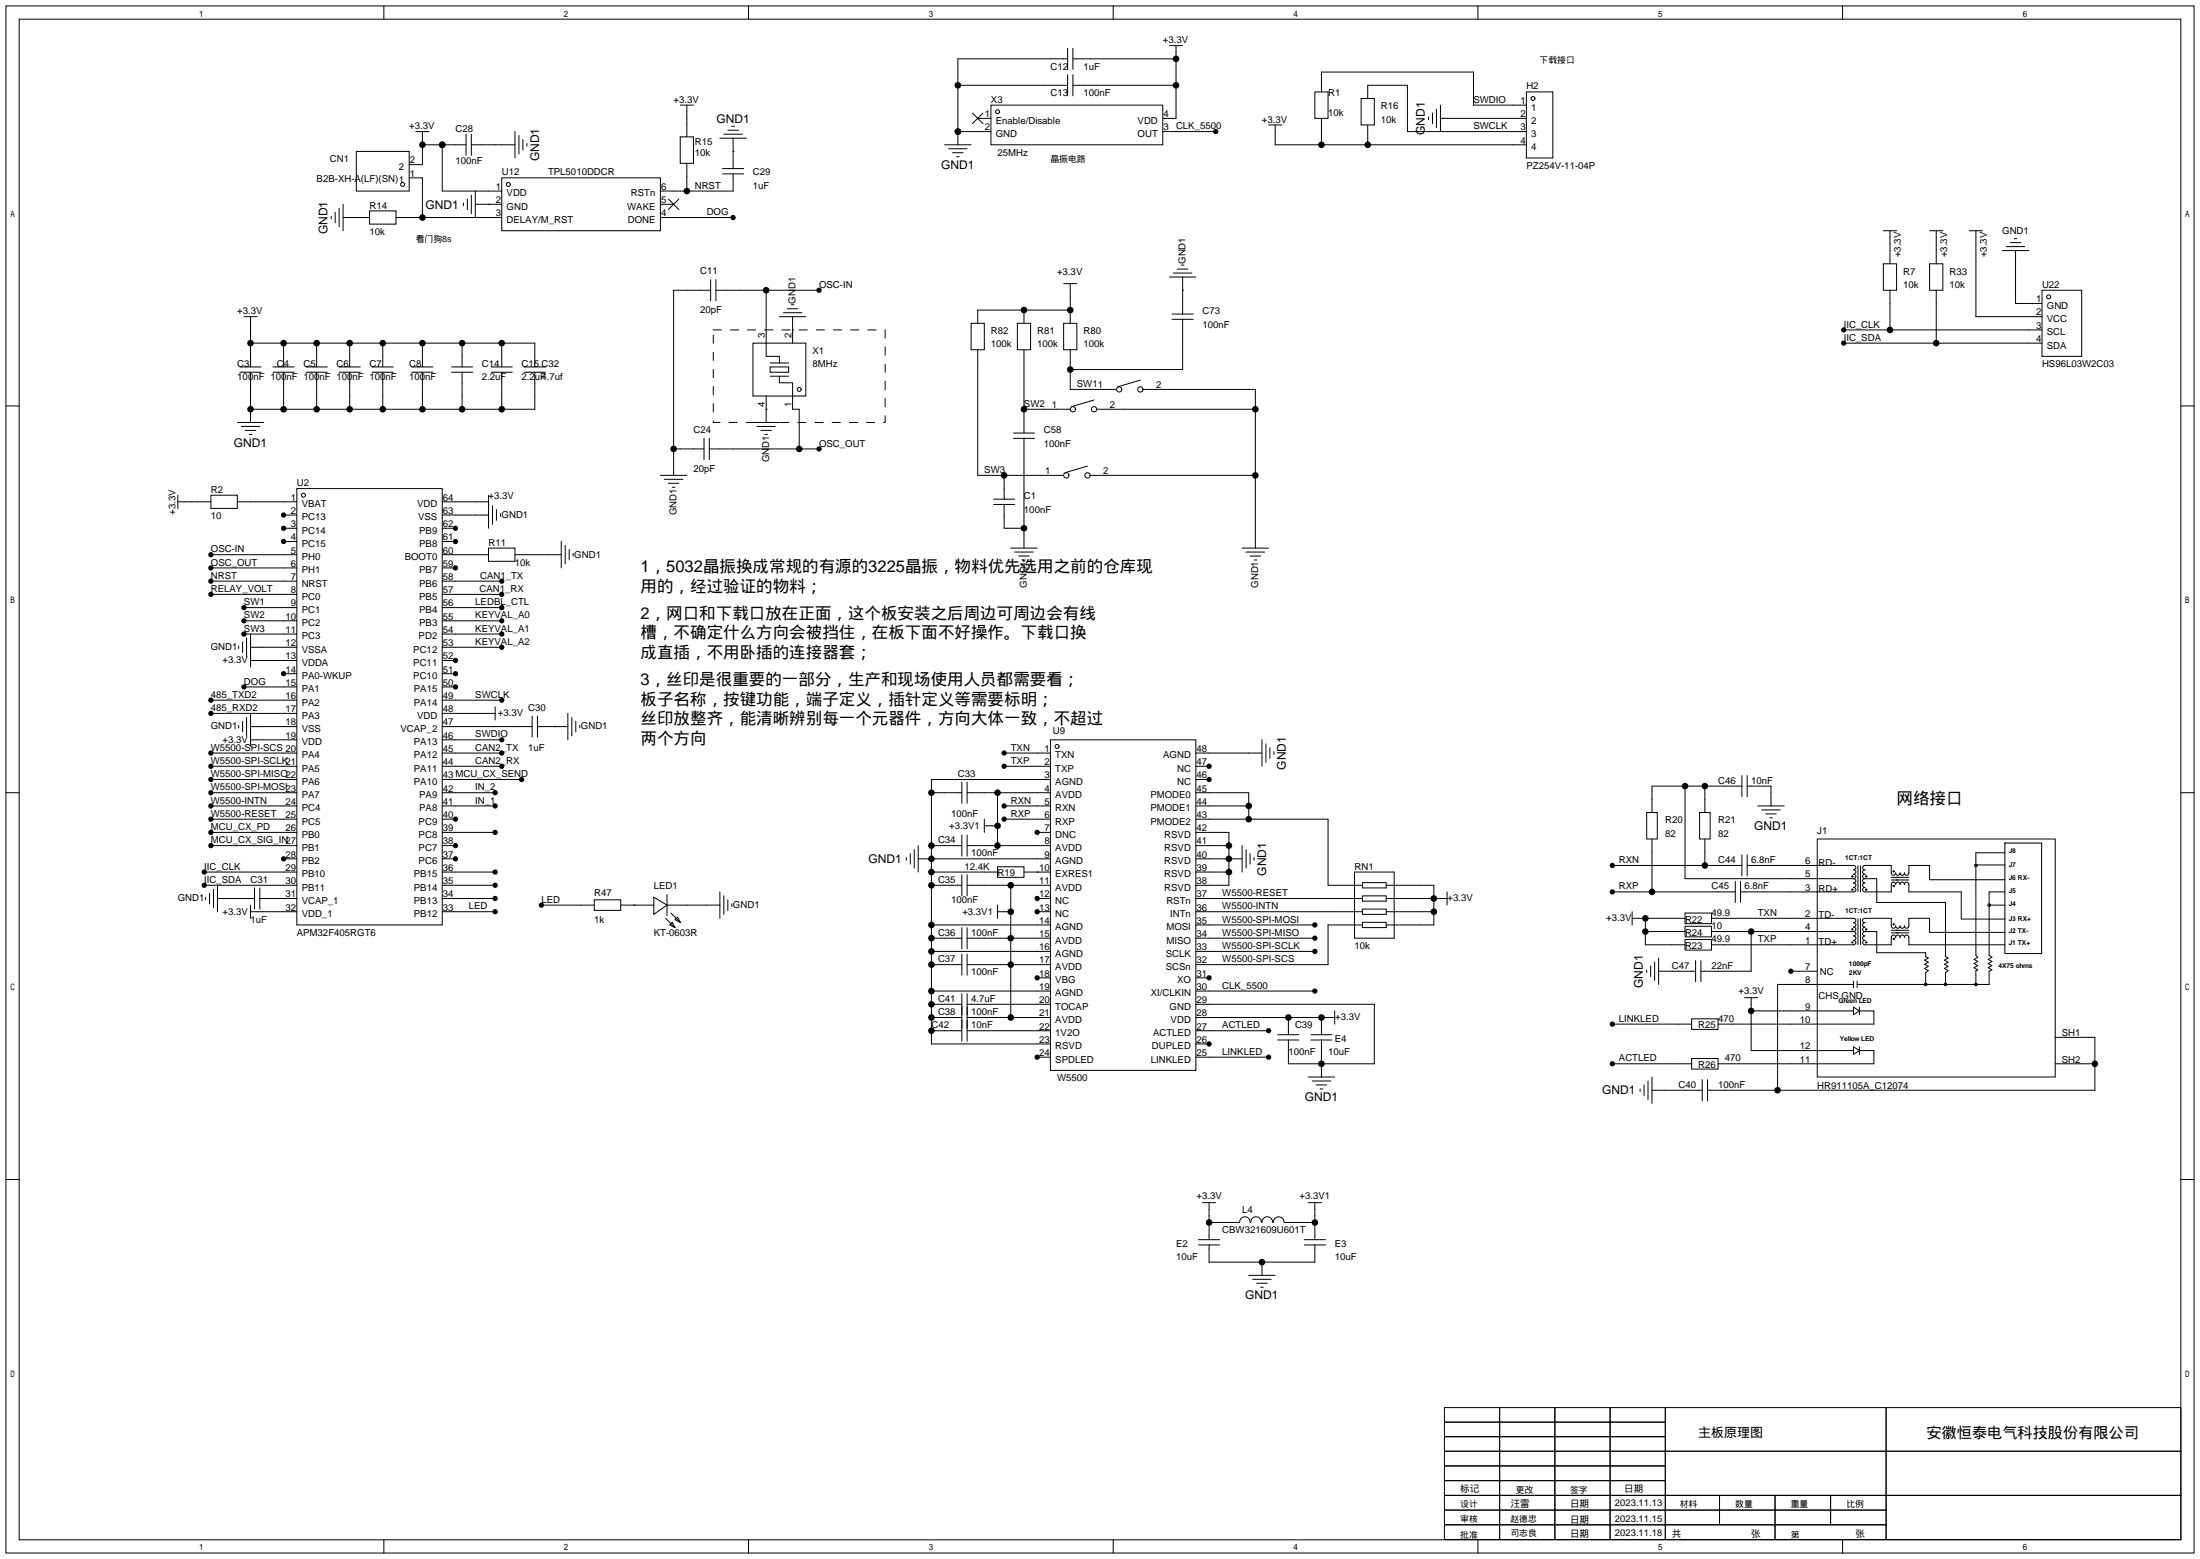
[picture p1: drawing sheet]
<svg xmlns="http://www.w3.org/2000/svg" width="423mm" height="299mm" viewBox="0 0 423 299" stroke-linecap="round" stroke-linejoin="round" font-family="sans-serif">
<g fill="none" stroke="#000" stroke-width=".19">
<path d="M1.1 1.1h420.4v297.2h-420.4zM3.7 3.7h415.3v292.1h-415.3zM73.7 1.1v2.6M143.8 1.1v2.6M184 16.4h21.1M205.1 11.3h-21.1v16.5M205.1 9.3v4M205.1 14.4v4M206.1 16.4h19.8M206.1 11.3h19.8M206.1 9.3v4M206.1 14.4v4"/>
<path d="M213.9 1.1v2.6M224.7 8.8h2.5M225.9 8.8v13.9h-2.5M252.6 17.7h2.5v5h-2.5zM253.9 17.7v-3.9h29.2v6.4h10.1M261.5 18.9h2.5v5.1h-2.5zM262.8 18.9v-2.5h7.6v8.9h22.8M283.9 1.1v2.6M293.2 17.7h5.1v12.7h-5.1zM354 1.1v2.6M65.9 39.2v5.1M68.5 29.1h10.1v7.6h-10.1z"/>
<path d="M78.6 34.2h2.6v7.6M79.9 25.3h2.5M81.2 27.8h8.3M81.2 25.3v6.3h-2.6M85 27.8v8.9h11.4M89 39v.5M89.5 25.8v4M89.8 38.2v2.1M90.6 27.8h8.3M90.6 25.8v4M90.6 37.5v3.5M91.3 39.2h5.1"/>
<path d="M91.3 36.7v5.1M93.9 39.2h.1M96.4 34.2h30.5v10.1h-30.5zM98.9 25.3v5.1M99.7 26v3.6M100.5 26.8v2M101.2 27.6v.5M126.9 39.2h2.5M128.4 38.2l2 2.1M130.4 38.2l-2 2.1M130.7 26.3h2.5v5.1h-2.5zM130.7 20.2h2.5"/>
<path d="M132 20.2v6.1M132 31.4v5.3M138.3 26.5h5.1M138.8 33.4h4.1M138.8 32.4h4.1M139.1 25.8h3.5M139.8 25h2.1M140.6 24.3h.5M140.8 29.1h.1M140.8 26.5v5.9M140.8 33.4v3.3h-13.9M181.5 27.8h5.1"/>
<path d="M182.2 28.6h3.6M183 29.3h2M183.8 30.1h.5M184 25.3h6.4M186.8 21.7l2 2M187.8 22.7h2.6M188.8 21.7l-2 2M190.4 20.2h33v7.6h-33zM223.4 25.3h10.2M243.7 24h2.6M245 24v3.8h48.2M253.9 22.7v5.1"/>
<path d="M262.8 24v3.8M274.4 22.5v.5M275.2 21.7v2M276 21v3.5M276.7 22.7h16.5M276.7 20.2v5.1M63.6 41.5v.5M64.4 40.8v2M65.2 40v3.6M65.9 41.8h5.1M68.5 41.8h.1M71 40.5h5.1v2.6h-5.1z"/>
<path d="M76.1 41.8h20.3M126.9 41.8h13.9M136.5 55.8h-7.1v35.5M136.5 53.7v4.1M137.5 55.8h19.9M137.5 53.7v4.1M147.2 55.8v12.7h2.5v1.2M151.3 59.3h2M152 58.5h.5M196.7 59.6v2.5M204.3 54.5h2.6M205.6 54.5v7.6"/>
<path d="M205.6 59.6h-17.8v2.5M224.7 53.2h5M225.4 52.5h3.6M226.2 51.7h2M226.9 50.9h.6M227.2 55.8h.1M227.2 53.2v7.1M361.8 50.7h2.6v5.1h-2.6zM361.8 44.3h2.6M363.1 44.3v6.4M363.1 55.8v7.6M370.7 50.7h2.6v5.1h-2.6z"/>
<path d="M370.7 44.3h2.6M372 44.3v6.4M372 55.8v10.1M378.3 44.3h2.6M379.6 44.3v16.5h12.7M384.7 48.1h5.1M385.4 47.4h3.6M386.2 46.6h2M387 45.8h.5M387.2 48.1v10.2h5.1M392.3 55.8h7.6v12.7h-7.6zM1.1 78h2.6"/>
<path d="M46.1 70.5h4.1M46.1 71.5h4.1M46.9 60.8h2.5M48.1 65.9h54.6v4.6M48.1 60.8v9.7M48.1 71.5v9.7M52.5 70.5h4M52.5 71.5h4M54.5 65.9v4.6M54.5 71.5v7.1M58.8 70.5h4.1M58.8 71.5h4.1"/>
<path d="M60.8 65.9v4.6M60.8 71.5v7.1M65.2 70.5h4M65.2 71.5h4M67.2 65.9v4.6M67.2 71.5v7.1M71.5 70.5h4.1M71.5 71.5h4.1M73.5 65.9v4.6M73.5 71.5v7.1M79.1 70.5h4.1M79.1 71.5h4.1"/>
<path d="M81.2 65.9v4.6M81.2 71.5v7.1M86.7 70.5h4.1M86.7 71.5h4.1M88.8 65.9v4.6M88.8 71.5v7.1M94.4 70.5h4M94.4 71.5h4M96.4 65.9v4.6M96.4 71.5v7.1M100.7 70.5h4.1M100.7 71.5h4.1"/>
<path d="M102.7 71.5v7.1h-54.6M144.7 65.9h10.1v10.2h-10.1zM147.2 78.6h.1M147.2 76.1v5.1M148 70.5h3.5v1h-3.5zM148 72.3h3.5M148 69.7h3.5M149.7 72.3v1.2h2.6v5.1h1.2v7.6M149.7 60.8h5.1M150.5 60.1h3.6M152.3 63.4h.1M152.3 60.8v5.1"/>
<path d="M186.6 62.1h2.5v5.1h-2.5zM187.8 67.2v24.1h16.5M195.5 62.1h2.5v5.1h-2.5zM196.7 67.2v16M196.7 78.6h8.9M204.3 62.1h2.6v5.1h-2.6zM205.6 67.2v7.6h8.9M210.2 76.8l-4.3 1.3M210.7 78.6h30.5M219.1 73l-4.3 1.3M219.6 74.8h21.6v30.5M225.2 61.3h4"/>
<path d="M225.2 60.3h4M227.2 61.3v9.7h-21.6M354.2 65.9h38.1M354.2 63.4h38.1M419 78h2.5M34.2 96.4h6.3M34.2 95.1v2.6M40.5 95.1h5.1v2.6h-5.1zM45.6 81.2h5.1M45.6 96.4h11.4M46.4 81.9h3.5M47.1 82.7h2"/>
<path d="M47.9 83.4h.5M54.5 98.9h2.5M57 93.9h28v83.8h-28zM85 98.9h8.9M85 96.4h8.9M93.9 95.1v6.4M94.6 97.2v3.5M95.4 97.9v2M96.1 98.7v.5M126.9 91.3h5.1M127.6 92.1h3.6M128.4 92.8h2"/>
<path d="M129.2 93.6h.5M129.4 86.2h5.9M135.3 84.2v4.1M136.3 86.2h21.1M136.3 84.2v4.1M144.7 81.2h5M145.4 81.9h3.6M146.2 82.7h2M146.9 83.4h.5M190.9 96.9h4M190.9 95.9h4M192.9 96.9v4.6h3.8"/>
<path d="M192.9 91.3v4.6M194.7 84.2h4.1M194.7 83.2h4.1M196.7 84.2v21.1M208.9 89.5l-4.3 1.3M209.4 91.3h31.8M40.5 106.6h16.5M40.5 109.1h16.5M40.5 111.6h16.5M40.5 114.2h16.5M46.9 116.7h10.1M46.9 119.3h10.1"/>
<path d="M54.5 101.5h2.5M54.5 104h2.5M85 106.6h8.9M85 101.5h2.5M85 104h2.5M85 109.1h2.5M85 111.6h11.4M85 114.2h11.4M85 116.7h11.4M85 119.3h11.4M93.9 105.3h5v2.5h-5zM98.9 106.6h8.9"/>
<path d="M107.8 104v5.1M108.6 104.8v3.5M109.3 105.5v2.1M110.1 106.3v.5M194.2 105.3h5.1M194.9 106h3.6M195.7 106.8h2M196.5 107.6h.5M238.6 105.3h5.1M239.4 106h3.6M240.2 106.8h2M240.9 107.6h.5"/>
<path d="M40.5 137h16.5M40.5 134.5h16.5M45.8 124.1v.5M45.8 139.3v.5M46.6 123.3v2M46.6 138.6v2M46.9 121.8h10.1M46.9 132h10.1M47.4 122.6v3.5M47.4 137.8v3.6M48.1 121.8v6.3M48.1 137v6.4"/>
<path d="M48.1 139.6h8.9M48.1 124.3h8.9M48.1 126.9h8.9M54.5 129.4h2.5M85 139.6h17.2M85 124.3h11.4M85 126.9h2.5M85 137h10.1M85 121.8h11.4M85 129.4h2.5M85 132h2.5M85 134.5h11.4"/>
<path d="M95.1 135.8v2.5M102.2 137.5v4.1M103.3 139.6h5.8M103.3 137.5v4.1M106.6 139.6h.1M109.1 137v5.1M109.9 137.8v3.6M110.6 138.6v2M111.4 139.3v.5M1.1 152.3h2.6M40.5 152.3h16.5M40.5 144.7h16.5"/>
<path d="M40.5 147.2h16.5M40.5 149.7h16.5M40.5 154.8h16.5M40.5 157.4h16.5M40.5 159.9h16.5M48.1 142.1h8.9M85 152.3h10.1M85 144.7h11.4M85 147.2h11.4M85 149.7h15.2M85 154.8h10.1M85 157.4h2.5"/>
<path d="M85 159.9h10.1M85 142.1h11.4M178.9 152.3h5.9M184.8 150.2v4.1M185.8 152.3h16M185.8 150.2v4.1M189.1 158.6h2.5M189.1 157.4v2.5M191.6 152.3v10.1M192.9 144.7h8.9M192.9 147.2h8.9M192.9 154.8h8.9"/>
<path d="M192.9 157.4h8.9M199.3 159.9h2.5M201.8 142.1h27.9v63.5h-27.9zM201.8 149.7h-22.9v50.8h22.9M229.7 152.3h10.2v5.1M229.7 144.7h12.7M229.7 147.2h2.6M229.7 149.7h2.6M229.7 154.8h10.2M229.7 157.4h25.4v12.7h6.6M229.7 159.9h6.4v10.2h-6.4M242.4 142.1v5.1"/>
<path d="M243.2 142.9v3.5M244 143.6v2.1M244.7 144.4v.5M316.4 156.1h2v5.1h-2zM323.7 151v17.8h32.4M326.5 156.1h2v5.1h-2zM327.5 151v5.1M334.6 151h-17.2v5.1M334.6 149v4M335.7 151h4.5v3.8M335.7 149v4M337.7 154.8h5.1"/>
<path d="M338.5 155.6h3.5M339.2 156.3h2M340 157.1h.5M419 152.3h2.5M39.2 167.5h17.8M39.2 170.1h17.8M39.5 172.3v.5M40.3 171.6v2M40.5 162.4h16.5M41 170.8v3.6M41.8 172.6h7.1M41.8 170.1v5"/>
<path d="M48.1 175.1h8.9M48.1 173.9v2.5M48.9 170.6v4M49.9 172.6h7.1M49.9 170.6v4M54.5 165h2.5M85 162.4h2.5M85 165h2.5M85 167.5h10.1M85 170.1h10.1M85 172.6h10.1M85 175.1h10.1"/>
<path d="M104 173.9h10.2M114.2 172.8h5.1v2.1h-5.1zM119.3 173.9h6.3M121.8 173.9h.1M125.6 172.3l2.5 1.6-2.5 1.7zM127.9 176.4l1.8 1.8M128.1 173.9h10.2M128.1 171.8v4.1M128.7 177.7l.5-.5 .5 1zM128.9 175.4l1.8 1.8M129.7 176.7l.5-.6 .5 1.1zM138.3 171.3v5.1"/>
<path d="M139.1 172.1v3.5M139.8 172.8v2.1M140.6 173.6v.5M174.1 164.7v.5M174.9 164v2M175.6 163.2v3.6M176.4 165h25.4M176.4 162.4v5.1M178.9 162.4h5.9M178.9 167.5h12.7M178.9 170.1h5.9M178.9 177.7h22.9"/>
<path d="M184.8 160.4v4.1M184.8 168v4.1M184.8 178.2v4M185.8 162.4h16M185.8 170.1h16M185.8 160.4v4.1M185.8 168v4.1M185.8 178.2v4M191.6 166.5h5.1v2h-5.1zM191.6 175.1h2.6M191.6 173.9v2.5M194.2 170.1v25.4"/>
<path d="M196.7 167.5h5.1M199.3 167.5h.1M199.3 172.6h2.5M199.3 175.1h2.5M229.7 162.4h6.4M229.7 165h8.9M229.7 167.5h6.4M229.7 172.6h32M229.7 175.1h32M229.7 177.7h22.9M238.6 162.4v5.1M239.4 163.2v3.6"/>
<path d="M240.2 164v2M240.9 164.7v.5M260.2 167.5h7.6v12.7h-7.6zM261.7 177.2h4.6v1h-4.6zM261.7 174.6h4.6v1h-4.6zM261.7 172.1h4.6v1h-4.6zM261.7 169.5h4.6v1.1h-4.6zM261.7 177.7h-6.6v7.6h-25.4M266.3 170.1h9.2v7.6h-9.2M266.3 172.6h11.7M266.3 175.1h9.2M278 171.3v2.6"/>
<path d="M309.8 166.2h24.8M309.8 171.3h23.6M313.6 176.4h10.1M313.6 175.1v2.6M316.1 176.4v5.1h7.6M316.1 178.9h7.6M317.4 161.2v10.1M323.7 175.4h5.1v2h-5.1zM323.7 177.9h5.1v2.1h-5.1zM327.5 161.2v5M328.8 176.4h27.3a.42 .42 0 0 1 .4 .4 .42 .42 0 0 1-.4 .4 .43 .43 0 0 1 .4 .5 .43 .43 0 0 1-.4 .4 .43 .43 0 0 1 .4 .4 .43 .43 0 0 1-.4 .4M328.8 178.9h27.3"/>
<path d="M333.4 169.3v4.1M334.4 169.3v4.1M334.6 164.2v4.1M335.7 166.2h20.4a.42 .42 0 0 1 .4 .5 .42 .42 0 0 1-.4 .4 .43 .43 0 0 1 .4 .4 .43 .43 0 0 1-.4 .4 .43 .43 0 0 1 .4 .5 .43 .43 0 0 1-.4 .4M335.7 164.2v4.1M336.4 178.9v7.7h-9.6M349.1 161.2h45.7v45.7h-45.7zM356.1 168.8a.42 .42 0 0 1 .4 .4 .42 .42 0 0 1-.4 .4 .43 .43 0 0 1 .4 .4 .43 .43 0 0 1-.4 .5 .43 .43 0 0 1 .4 .4 .43 .43 0 0 1-.4 .4h-21.7M356.1 178.9a.42 .42 0 0 1 .4 .5 .42 .42 0 0 1-.4 .4 .43 .43 0 0 1 .4 .4 .43 .43 0 0 1-.4 .4 .43 .43 0 0 1 .4 .5 .43 .43 0 0 1-.4 .4h-27.3M356.9 166.3v5M356.9 176.5v4.9M357.4 166.3v5"/>
<path d="M357.4 176.5v4.9M358.3 168.8a.43 .43 0 0 1-.5-.4 .43 .43 0 0 1 .5-.5 .43 .43 0 0 1-.5-.4 .43 .43 0 0 1 .5-.4 .42 .42 0 0 1-.5-.4 .42 .42 0 0 1 .5-.5h5v1.5a.42 .42 0 0 0 .5 .4 .42 .42 0 0 0 .4-.4 .43 .43 0 0 0 .4 .4 .43 .43 0 0 0 .4-.4 .43 .43 0 0 0 .5 .4 .43 .43 0 0 0 .4-.4 .42 .42 0 0 0 .4 .4 .42 .42 0 0 0 .4-.4v-1.5h4v2.8h14.5M358.3 178.9a.43 .43 0 0 1-.5-.4 .43 .43 0 0 1 .5-.4 .43 .43 0 0 1-.5-.4 .43 .43 0 0 1 .5-.5 .42 .42 0 0 1-.5-.4 .42 .42 0 0 1 .5-.4h5v1.5a.42 .42 0 0 0 .5 .4 .42 .42 0 0 0 .4-.4 .43 .43 0 0 0 .4 .4 .43 .43 0 0 0 .4-.4 .43 .43 0 0 0 .5 .4 .43 .43 0 0 0 .4-.4 .42 .42 0 0 0 .4 .4 .42 .42 0 0 0 .4-.4v-1.5h4v2.7h14.5M358.3 168.8h2.2M358.3 178.9h2.2l.1 4.1h9.4v.8l.5 .2-.7 .4 .7 .4-.7 .4 .7 .4-.7 .4 .7 .4-.5 .4v2.3M358.3 178.9a.42 .42 0 0 0-.5 .5 .42 .42 0 0 0 .5 .4 .43 .43 0 0 0-.5 .4 .43 .43 0 0 0 .5 .4 .43 .43 0 0 0-.5 .5 .43 .43 0 0 0 .5 .4h5v-1.4a.42 .42 0 0 1 .5-.5 .42 .42 0 0 1 .4 .5 .43 .43 0 0 1 .4-.5 .43 .43 0 0 1 .4 .5 .43 .43 0 0 1 .5-.5 .43 .43 0 0 1 .4 .5 .42 .42 0 0 1 .4-.5 .42 .42 0 0 1 .4 .4v1.5M358.3 168.8a.42 .42 0 0 0-.5 .4 .42 .42 0 0 0 .5 .4 .43 .43 0 0 0-.5 .4 .43 .43 0 0 0 .5 .5 .43 .43 0 0 0-.5 .4 .43 .43 0 0 0 .5 .4h5v-1.4a.42 .42 0 0 1 .5-.5 .42 .42 0 0 1 .4 .5 .43 .43 0 0 1 .4-.5 .43 .43 0 0 1 .4 .5 .43 .43 0 0 1 .5-.5 .43 .43 0 0 1 .4 .5 .42 .42 0 0 1 .4-.5 .42 .42 0 0 1 .4 .5v1.4M360.6 168.8v4.6h13.2v10.4l.5 .2-.7 .4 .7 .4-.7 .4 .7 .4-.7 .4 .7 .4-.5 .4v2.3M363.3 179.2h3.4M363.3 178.7h3.4M363.3 169h3.4M363.3 168.5h3.4"/>
<path d="M366.7 171.3h10.1v5.2h8.4M379.6 166.1h5.6M382.1 173.9h3.1M385.2 161.9h7v21.3h-7zM385.2 163.8h-5.6v19.7l.4 .4-.8 .4 .8 .4-.8 .4 .8 .4-.8 .4 .8 .4-.4 .2v2.6M385.2 171.3h-3.1v12.2l.6 .4-.7 .4 .7 .4-.7 .4 .7 .4-.7 .4 .7 .4-.6 .3v2.5h-25.3M178.9 180.2h5.9M178.9 182.8h22.9M178.9 185.3h5.9M178.9 190.4h22.9M178.9 192.9h5.9M178.9 195.5h5.9"/>
<path d="M178.9 198h5.9M184.8 183.3v4M184.8 190.9v9.1M185.8 180.2h16M185.8 185.3h16M185.8 192.9h16M185.8 195.5h16M185.8 198h16M185.8 183.3v4M185.8 190.9v9.1M199.3 187.8h2.5M229.7 180.2h22.9"/>
<path d="M229.7 182.8h22.9M229.7 187.8h2.6M229.7 190.4h22.9M229.7 192.9h34.3v11.4h-16.5v-4.5M229.7 195.5h26.7M229.7 198h14M245.5 199.8h4.1M245.5 198.8h4.1M247.5 195.5v3.3M251.8 199.8h4.1M251.8 198.8h4.1M253.9 195.5v3.3"/>
<path d="M253.9 199.8v7.1M256.4 194.2v2.5M309.8 196.7h15.2M316.4 186.3v.5M317.1 185.5v2.1M317.9 184.8v3.5M318.6 186.6h7.2M318.6 184v5.1M323.7 180.5h5.1v2h-5.1zM325 195.7h5.1v2h-5.1zM325.8 184.5v4.1M326.8 184.5v4.1"/>
<path d="M335.2 191.6h2.5M336.4 191.6v10.2h19.7M336.4 194.2h19.7M344 186.6h5.1M356.1 189.1h-14.6v20.3M356.1 188.5v1.3M356.1 193.5l1.1 .7-1.1 .7zM356.8 188.5v1.3M357.2 194.2h2.8v2.5h-29.9M357.2 193.5v1.4M366.7 181.5h18.5M394.8 199.3h7.7v10.1h-74.5"/>
<path d="M199.3 203.1h2.5M229.7 200.5h2.6M229.7 203.1h14M251.3 206.9h5.1M252.1 207.6h3.6M252.9 208.4h2M253.6 209.2h.5M309.8 204.3h15.2M315.1 209.2v.5M315.8 208.4v2M316.6 207.6v3.6M317.4 209.4h9.6"/>
<path d="M317.4 206.9v5.1M325 203.3h5.1v2.1h-5.1zM327 207.4v4.1M328 207.4v4.1M356.1 201.1l1.1 .7-1.1 .7zM357.2 201.8h2.8v2.5h-29.9M357.2 201.1v1.4M394.8 204.3h7.7M1.1 226.6h2.6M230.3 238.1h4M230.3 239.1h4M231 231h2.6"/>
<path d="M232.3 231v7.1M232.3 239.1v3.3h20.3v-3.3M232.3 234.8h5.8M238.2 234.8a1.01 1.01 0 0 1 1-1.1 1.01 1.01 0 0 1 1 1.1M240.3 234.8a1.01 1.01 0 0 1 1-1.1 1.01 1.01 0 0 1 1 1.1M242.5 234.8a1.01 1.01 0 0 1 1-1.1 1.01 1.01 0 0 1 1 1.1M244.7 234.8a1.01 1.01 0 0 1 1-1.1 1.01 1.01 0 0 1 1 1.1M246.8 234.8h5.8M250.6 238.1h4M250.6 239.1h4M251.3 231h2.6M252.6 231v7.1"/>
<path d="M419 226.6h2.5M239.9 245h5.1M240.7 245.7h3.5M241.4 246.5h2.1M242.2 247.3h.5M242.4 242.4v2.6M277.5 270.4h141.5v25.3h-141.5zM277.5 273.2h42.4M277.5 278.8h141.5M277.5 276h42.4M288.1 270.4v25.3M298.7 270.4v25.3"/>
<path d="M309.3 270.4v25.3M319.9 270.4v25.3M362.4 270.4v25.3M73.7 295.8v2.5M143.8 295.8v2.5M213.9 295.8v2.5M277.5 281.6h42.4M277.5 287.2h141.5M277.5 284.4h42.4M277.5 290.1h84.9M277.5 292.9h84.9M283.9 295.8v2.5"/>
<path d="M330.3 287.2v5.7M341 287.2v8.5M351.7 287.2v5.7M354 295.8v2.5"/>
<circle cx="294.5" cy="18.9" r=".38"/>
<circle cx="77.3" cy="35.4" r=".38"/>
<circle cx="97.7" cy="35.4" r=".38"/>
<circle cx="191.6" cy="21.5" r=".38"/>
<circle cx="393.6" cy="57" r=".38"/>
<circle cx="153.5" cy="74.8" r=".38"/>
<circle cx="206.1" cy="78.6" r=".51"/>
<circle cx="210.2" cy="78.6" r=".51"/>
<circle cx="215" cy="74.8" r=".51"/>
<circle cx="219.1" cy="74.8" r=".51"/>
<circle cx="58.3" cy="95.1" r=".38"/>
<circle cx="204.9" cy="91.3" r=".51"/>
<circle cx="208.9" cy="91.3" r=".51"/>
<circle cx="203.1" cy="143.4" r=".38"/>
<circle cx="355.9" cy="170.9" r=".13"/>
<circle cx="355.9" cy="178.5" r=".13"/>
<circle cx="355.9" cy="168.4" r=".13"/>
<circle cx="358.5" cy="170.9" r=".13"/>
<circle cx="358.5" cy="178.5" r=".13"/>
<circle cx="358.5" cy="168.4" r=".13"/>
<circle cx="363.8" cy="167.4" r=".13"/>
<circle cx="363.8" cy="177.5" r=".13"/>
<circle cx="363.8" cy="170.2" r=".13"/>
<circle cx="379.6" cy="166.2" r=".25"/>
<circle cx="382.1" cy="173.9" r=".25"/>
<circle cx="355.9" cy="181" r=".13"/>
<circle cx="358.5" cy="181" r=".13"/>
<circle cx="363.8" cy="180.3" r=".13"/>
<circle cx="370" cy="189.1" r=".25"/>
<circle cx="373.8" cy="189.1" r=".25"/>
<circle cx="379.6" cy="189.1" r=".25"/>
</g>
<g fill="#000">
<circle cx="184" cy="16.4" r=".63"/>
<circle cx="225.9" cy="11.3" r=".63"/>
<circle cx="225.9" cy="16.4" r=".63"/>
<circle cx="81.2" cy="27.8" r=".63"/>
<circle cx="85" cy="27.8" r=".63"/>
<circle cx="132" cy="36.7" r=".63"/>
<circle cx="184" cy="25.3" r=".63"/>
<circle cx="233.6" cy="25.3" r=".51"/>
<circle cx="253.9" cy="27.8" r=".63"/>
<circle cx="262.8" cy="27.8" r=".63"/>
<circle cx="81.2" cy="41.8" r=".63"/>
<circle cx="140.8" cy="41.8" r=".51"/>
<circle cx="147.2" cy="55.8" r=".63"/>
<circle cx="157.4" cy="55.8" r=".51"/>
<circle cx="196.7" cy="59.6" r=".63"/>
<circle cx="205.6" cy="59.6" r=".63"/>
<circle cx="48.1" cy="65.9" r=".63"/>
<circle cx="48.1" cy="78.6" r=".63"/>
<circle cx="54.5" cy="65.9" r=".63"/>
<circle cx="54.5" cy="78.6" r=".63"/>
<circle cx="60.8" cy="65.9" r=".63"/>
<circle cx="60.8" cy="78.6" r=".63"/>
<circle cx="67.2" cy="65.9" r=".63"/>
<circle cx="67.2" cy="78.6" r=".63"/>
<circle cx="73.5" cy="65.9" r=".63"/>
<circle cx="73.5" cy="78.6" r=".63"/>
<circle cx="81.2" cy="78.6" r=".63"/>
<circle cx="81.2" cy="65.9" r=".63"/>
<circle cx="88.8" cy="65.9" r=".63"/>
<circle cx="88.8" cy="78.6" r=".63"/>
<circle cx="96.4" cy="65.9" r=".63"/>
<circle cx="96.4" cy="78.6" r=".63"/>
<circle cx="196.7" cy="78.6" r=".63"/>
<circle cx="205.6" cy="71" r=".63"/>
<circle cx="241.2" cy="78.6" r=".63"/>
<circle cx="354.2" cy="65.9" r=".51"/>
<circle cx="354.2" cy="63.4" r=".51"/>
<circle cx="363.1" cy="63.4" r=".63"/>
<circle cx="372" cy="65.9" r=".63"/>
<circle cx="54.5" cy="98.9" r=".51"/>
<circle cx="129.4" cy="86.2" r=".63"/>
<circle cx="153.5" cy="86.2" r=".63"/>
<circle cx="157.4" cy="86.2" r=".51"/>
<circle cx="192.9" cy="91.3" r=".63"/>
<circle cx="241.2" cy="91.3" r=".63"/>
<circle cx="40.5" cy="106.6" r=".51"/>
<circle cx="40.5" cy="109.1" r=".51"/>
<circle cx="40.5" cy="111.6" r=".51"/>
<circle cx="40.5" cy="114.2" r=".51"/>
<circle cx="46.9" cy="119.3" r=".51"/>
<circle cx="46.9" cy="116.7" r=".51"/>
<circle cx="54.5" cy="104" r=".51"/>
<circle cx="54.5" cy="101.5" r=".51"/>
<circle cx="87.5" cy="104" r=".51"/>
<circle cx="87.5" cy="101.5" r=".51"/>
<circle cx="87.5" cy="109.1" r=".51"/>
<circle cx="96.4" cy="119.3" r=".51"/>
<circle cx="96.4" cy="116.7" r=".51"/>
<circle cx="96.4" cy="114.2" r=".51"/>
<circle cx="96.4" cy="111.6" r=".51"/>
<circle cx="196.7" cy="101.5" r=".63"/>
<circle cx="40.5" cy="137" r=".51"/>
<circle cx="40.5" cy="134.5" r=".51"/>
<circle cx="46.9" cy="132" r=".51"/>
<circle cx="46.9" cy="121.8" r=".51"/>
<circle cx="54.5" cy="129.4" r=".51"/>
<circle cx="87.5" cy="132" r=".51"/>
<circle cx="87.5" cy="129.4" r=".51"/>
<circle cx="87.5" cy="126.9" r=".51"/>
<circle cx="96.4" cy="124.3" r=".51"/>
<circle cx="96.4" cy="134.5" r=".51"/>
<circle cx="96.4" cy="121.8" r=".51"/>
<circle cx="40.5" cy="144.7" r=".51"/>
<circle cx="40.5" cy="157.4" r=".51"/>
<circle cx="40.5" cy="154.8" r=".51"/>
<circle cx="40.5" cy="152.3" r=".51"/>
<circle cx="40.5" cy="149.7" r=".51"/>
<circle cx="40.5" cy="147.2" r=".51"/>
<circle cx="40.5" cy="159.9" r=".51"/>
<circle cx="87.5" cy="157.4" r=".51"/>
<circle cx="95.1" cy="154.8" r=".51"/>
<circle cx="95.1" cy="152.3" r=".51"/>
<circle cx="95.1" cy="159.9" r=".51"/>
<circle cx="96.4" cy="144.7" r=".51"/>
<circle cx="96.4" cy="142.1" r=".51"/>
<circle cx="96.4" cy="147.2" r=".51"/>
<circle cx="100.2" cy="149.7" r=".51"/>
<circle cx="178.9" cy="152.3" r=".63"/>
<circle cx="191.6" cy="152.3" r=".63"/>
<circle cx="191.6" cy="158.6" r=".63"/>
<circle cx="192.9" cy="144.7" r=".51"/>
<circle cx="192.9" cy="154.8" r=".51"/>
<circle cx="192.9" cy="157.4" r=".51"/>
<circle cx="192.9" cy="147.2" r=".51"/>
<circle cx="199.3" cy="159.9" r=".51"/>
<circle cx="232.3" cy="149.7" r=".51"/>
<circle cx="232.3" cy="147.2" r=".51"/>
<circle cx="239.9" cy="154.8" r=".63"/>
<circle cx="239.9" cy="157.4" r=".63"/>
<circle cx="323.7" cy="151" r=".63"/>
<circle cx="327.5" cy="151" r=".63"/>
<circle cx="39.2" cy="167.5" r=".51"/>
<circle cx="39.2" cy="170.1" r=".51"/>
<circle cx="40.5" cy="162.4" r=".51"/>
<circle cx="54.5" cy="165" r=".51"/>
<circle cx="87.5" cy="165" r=".51"/>
<circle cx="87.5" cy="162.4" r=".51"/>
<circle cx="95.1" cy="167.5" r=".51"/>
<circle cx="95.1" cy="170.1" r=".51"/>
<circle cx="95.1" cy="175.1" r=".51"/>
<circle cx="95.1" cy="172.6" r=".51"/>
<circle cx="104" cy="173.9" r=".51"/>
<circle cx="178.9" cy="177.7" r=".63"/>
<circle cx="178.9" cy="165" r=".63"/>
<circle cx="178.9" cy="167.5" r=".63"/>
<circle cx="178.9" cy="170.1" r=".63"/>
<circle cx="178.9" cy="162.4" r=".63"/>
<circle cx="191.6" cy="162.4" r=".63"/>
<circle cx="194.2" cy="170.1" r=".63"/>
<circle cx="194.2" cy="175.1" r=".63"/>
<circle cx="199.3" cy="175.1" r=".51"/>
<circle cx="199.3" cy="172.6" r=".51"/>
<circle cx="236.1" cy="165" r=".63"/>
<circle cx="236.1" cy="167.5" r=".63"/>
<circle cx="236.1" cy="162.4" r=".63"/>
<circle cx="252.6" cy="177.7" r=".51"/>
<circle cx="275.5" cy="172.6" r=".63"/>
<circle cx="275.5" cy="175.1" r=".63"/>
<circle cx="309.8" cy="171.3" r=".51"/>
<circle cx="309.8" cy="166.2" r=".51"/>
<circle cx="316.1" cy="178.9" r=".63"/>
<circle cx="316.1" cy="176.4" r=".63"/>
<circle cx="317.4" cy="171.3" r=".63"/>
<circle cx="327.5" cy="166.2" r=".63"/>
<circle cx="336.4" cy="178.9" r=".63"/>
<circle cx="178.9" cy="190.4" r=".63"/>
<circle cx="178.9" cy="198" r=".63"/>
<circle cx="178.9" cy="180.2" r=".63"/>
<circle cx="178.9" cy="192.9" r=".63"/>
<circle cx="178.9" cy="185.3" r=".63"/>
<circle cx="178.9" cy="182.8" r=".63"/>
<circle cx="178.9" cy="195.5" r=".63"/>
<circle cx="194.2" cy="185.3" r=".63"/>
<circle cx="194.2" cy="180.2" r=".63"/>
<circle cx="194.2" cy="195.5" r=".63"/>
<circle cx="199.3" cy="187.8" r=".51"/>
<circle cx="232.3" cy="187.8" r=".51"/>
<circle cx="243.7" cy="198" r=".51"/>
<circle cx="247.5" cy="195.5" r=".63"/>
<circle cx="252.6" cy="182.8" r=".51"/>
<circle cx="252.6" cy="180.2" r=".51"/>
<circle cx="252.6" cy="190.4" r=".51"/>
<circle cx="253.9" cy="195.5" r=".63"/>
<circle cx="309.8" cy="196.7" r=".51"/>
<circle cx="336.4" cy="194.2" r=".63"/>
<circle cx="344" cy="186.6" r=".51"/>
<circle cx="199.3" cy="203.1" r=".51"/>
<circle cx="232.3" cy="200.5" r=".51"/>
<circle cx="243.7" cy="203.1" r=".51"/>
<circle cx="253.9" cy="204.3" r=".63"/>
<circle cx="309.8" cy="204.3" r=".51"/>
<circle cx="341.5" cy="209.4" r=".63"/>
<circle cx="402.5" cy="204.3" r=".63"/>
<circle cx="232.3" cy="234.8" r=".63"/>
<circle cx="252.6" cy="234.8" r=".63"/>
<circle cx="242.4" cy="242.4" r=".63"/>
</g>
<path d="M137 63.4h33.1v17.8h-33.1z" fill="none" stroke="#000" stroke-width=".19" stroke-dasharray="1.5 1.8"/>
<g font-size="3.2">
<text x="123.1" y="109.9">1，5032晶振换成常规的有源的3225晶振，物料优先选用之前的仓库现</text>
<text x="123.1" y="113.7">用的，经过验证的物料；</text>
<text x="123.1" y="118.8">2，网口和下载口放在正面，这个板安装之后周边可周边会有线</text>
<text x="123.1" y="122.6">槽，不确定什么方向会被挡住，在板下面不好操作。下载口换</text>
<text x="123.1" y="131.5">3，丝印是很重要的一部分，生产和现场使用人员都需要看；</text>
<text x="123.1" y="126.4">成直插，不用卧插的连接器套；</text>
<text x="123.1" y="135.3">板子名称，按键功能，端子定义，插针定义等需要标明；</text>
<text x="123.1" y="139.1">丝印放整齐，能清晰辨别每一个元器件，方向大体一致，不超过</text>
<text x="123.1" y="143">两个方向</text>
<text x="364.4" y="154.4">网络接口</text>
</g>
<text font-size="2.9" x="370.1" y="276.3">安徽恒泰电气科技股份有限公司</text>
<text font-size="2.5" x="326.3" y="276.1">主板原理图</text>
<g font-size="2.3">
<text x="137.6" y="23.5">GND1</text>
<text x="273.7" y="25.9" transform="rotate(-90 273.7 25.9)">GND1</text>
<text x="103.6" y="31" transform="rotate(-90 103.6 31)">GND1</text>
<text x="180.8" y="32.4">GND1</text>
<text x="81.8" y="40.1">GND1</text>
<text x="62.9" y="45" transform="rotate(-90 62.9 45)">GND1</text>
<text x="44.9" y="85.8">GND1</text>
<text x="247.1" y="147.9" transform="rotate(-90 247.1 147.9)">GND1</text>
<text x="337" y="159.4">GND1</text>
<text x="166.8" y="165.8">GND1</text>
<text x="243.3" y="168.2" transform="rotate(-90 243.3 168.2)">GND1</text>
<text x="315.6" y="189.8" transform="rotate(-90 315.6 189.8)">GND1</text>
<text x="250.7" y="211.5">GND1</text>
<text x="307.8" y="210.2">GND1</text>
<text x="239.2" y="249.6">GND1</text>
</g>
<g font-size="1.8">
<text x="223.4" y="8.3">+3.3V</text>
<text x="201.8" y="13.4">C12</text>
<text x="208.2" y="13.4">1uF</text>
<text x="293.2" y="17.2">H2</text>
<text x="129.4" y="19.7">+3.3V</text>
<text x="189.2" y="22.5">1</text>
<text x="190.4" y="19.7">X3</text>
<text x="191.3" y="23.8">Enable/Disable</text>
<text x="201.8" y="18.5">C13</text>
<text x="208.2" y="18.5">100nF</text>
<text x="218.6" y="23.8">VDD</text>
<text x="223.5" y="22.5">4</text>
<text x="242.4" y="23.5">+3.3V</text>
<text x="255.1" y="18.5">R1</text>
<text x="255.1" y="22.3">10k</text>
<text x="265.3" y="21">R16</text>
<text x="265.3" y="23.5">10k</text>
<text x="283.1" y="19.7">SWDIO</text>
<text x="292.1" y="20">1</text>
<text x="292.1" y="22.5">2</text>
<text x="294.2" y="21.2">1</text>
<text x="294.2" y="23.8">2</text>
<text x="78.6" y="24.8">+3.3V</text>
<text x="87.5" y="25.3">C28</text>
<text x="133.5" y="27.9">R15</text>
<text x="133.5" y="29.9">10k</text>
<text x="189.2" y="25">2</text>
<text x="191.3" y="26.3">GND</text>
<text x="191.6" y="29.9">25MHz</text>
<text x="218.6" y="26.3">OUT</text>
<text x="223.5" y="25">3</text>
<text x="225.9" y="24.8">CLK_5500</text>
<text x="283.1" y="24.8">SWCLK</text>
<text x="292.1" y="25">3</text>
<text x="292.1" y="27.6">4</text>
<text x="294.2" y="26.3">3</text>
<text x="294.2" y="28.9">4</text>
<text x="60.8" y="35">B2B-XH-A(LF)(SN)1</text>
<text x="63.4" y="31.2">CN1</text>
<text x="76.6" y="32.7">2</text>
<text x="78.7" y="33.9">1</text>
<text x="78.7" y="31.4">2</text>
<text x="87.5" y="31.4">100nF</text>
<text x="96.4" y="33.7">U12</text>
<text x="105.3" y="33.7">TPL5010DDCR</text>
<text x="144.7" y="33.7">C29</text>
<text x="293.2" y="32.4">PZ254V-11-04P</text>
<text x="71" y="40.1">R14</text>
<text x="95.2" y="36.5">1</text>
<text x="95.2" y="39">2</text>
<text x="95.2" y="41.6">3</text>
<text x="97.3" y="37.7">VDD</text>
<text x="97.3" y="40.3">GND</text>
<text x="120.5" y="40.3">WAKE</text>
<text x="121.2" y="37.7">RSTn</text>
<text x="127" y="41.6">4</text>
<text x="127" y="39">5</text>
<text x="127" y="36.5">6</text>
<text x="133.5" y="36.2">NRST</text>
<text x="135.8" y="41.3">DOG</text>
<text x="144.7" y="36.2">1uF</text>
<text x="71" y="45.1">10k</text>
<text x="97.3" y="42.8">DELAY/M_RST</text>
<text x="120.6" y="42.8">DONE</text>
<text x="384.7" y="44.9">GND1</text>
<text x="134.5" y="52.7">C11</text>
<text x="203.1" y="52.8">+3.3V</text>
<text x="227.8" y="50.7" transform="rotate(-90 227.8 50.7)">GND1</text>
<text x="365.2" y="49.4" transform="rotate(-90 365.2 49.4)">+3.3V</text>
<text x="365.6" y="52.8">R7</text>
<text x="374.1" y="49.4" transform="rotate(-90 374.1 49.4)">+3.3V</text>
<text x="374.5" y="52.8">R33</text>
<text x="381.7" y="49.4" transform="rotate(-90 381.7 49.4)">+3.3V</text>
<text x="152.8" y="58.3" transform="rotate(-90 152.8 58.3)">GND1</text>
<text x="157.4" y="55.3">OSC-IN</text>
<text x="365.6" y="55.3">10k</text>
<text x="374.5" y="55.3">10k</text>
<text x="391.1" y="58.1">1</text>
<text x="392.3" y="55.3">U22</text>
<text x="393.2" y="59.3">GND</text>
<text x="45.6" y="60.4">+3.3V</text>
<text x="134.5" y="60.1">20pF</text>
<text x="147" y="64.9" transform="rotate(-90 147 64.9)">3</text>
<text x="152" y="64.9" transform="rotate(-90 152 64.9)">2</text>
<text x="190.4" y="64.2">R82</text>
<text x="199.3" y="64.2">R81</text>
<text x="208.2" y="64.2">R80</text>
<text x="231" y="60.4">C73</text>
<text x="231" y="62.9">100nF</text>
<text x="354.2" y="62.9">IIC_CLK</text>
<text x="354.2" y="65.5">IIC_SDA</text>
<text x="391.1" y="60.6">2</text>
<text x="391.1" y="63.1">3</text>
<text x="391.1" y="65.7">4</text>
<text x="393.2" y="61.9">VCC</text>
<text x="393.2" y="64.4">SCL</text>
<text x="45.6" y="70.5">C3</text>
<text x="53.2" y="70.5">C4</text>
<text x="58.3" y="70.5">C5</text>
<text x="64.6" y="70.5">C6</text>
<text x="71" y="70.5">C7</text>
<text x="78.6" y="70.5">C8</text>
<text x="92.6" y="70.5">C14</text>
<text x="100.2" y="70.5">C15 C32</text>
<text x="156.1" y="68">X1</text>
<text x="156.1" y="70.5">8MHz</text>
<text x="190.4" y="66.7">100k</text>
<text x="199.3" y="66.7">100k</text>
<text x="208.2" y="66.7">100k</text>
<text x="392.3" y="70.5">HS96L03W2C03</text>
<text x="393.2" y="67">SDA</text>
<text x="45.6" y="73.1">100nF 100nF 100nF 100nF 100nF</text>
<text x="78.6" y="73.1">100nF</text>
<text x="92.6" y="73.1">2.2uF</text>
<text x="100.2" y="73.1">2.2uF</text>
<text x="104" y="73.1">4.7uf</text>
<text x="206.9" y="74.3">SW11</text>
<text x="222.1" y="74.6">2</text>
<text x="133.2" y="83.2">C24</text>
<text x="147" y="78.1" transform="rotate(-90 147 78.1)">4</text>
<text x="152" y="78.1" transform="rotate(-90 152 78.1)">1</text>
<text x="196.7" y="78.2">SW2</text>
<text x="200.5" y="83.2">C58</text>
<text x="202" y="78.4">1</text>
<text x="213.2" y="78.4">2</text>
<text x="147.7" y="88.8" transform="rotate(-90 147.7 88.8)">GND1</text>
<text x="157.4" y="85.8">OSC_OUT</text>
<text x="200.5" y="85.8">100nF</text>
<text x="40.5" y="94.7">R2</text>
<text x="57" y="93.4">U2</text>
<text x="93.9" y="95.9">+3.3V</text>
<text x="133.2" y="90.6">20pF</text>
<text x="189.1" y="90.9">SW3</text>
<text x="196.7" y="95.9">C1</text>
<text x="200.8" y="91.1">1</text>
<text x="212" y="91.1">2</text>
<text x="33.7" y="98.9" transform="rotate(-90 33.7 98.9)">+3.3V</text>
<text x="40.5" y="99.7">10</text>
<text x="55.9" y="96.2">1</text>
<text x="55.9" y="98.7">2</text>
<text x="55.9" y="101.2">3</text>
<text x="58" y="97.4">VBAT</text>
<text x="58" y="100">PC13</text>
<text x="80.1" y="97.4">VDD</text>
<text x="80.3" y="100">VSS</text>
<text x="85.1" y="101.2">62</text>
<text x="85.1" y="98.7">63</text>
<text x="85.1" y="96.2">64</text>
<text x="96.4" y="99.5">GND1</text>
<text x="130" y="99" transform="rotate(-90 130 99)">GND1</text>
<text x="196.7" y="98.5">100nF</text>
<text x="40.5" y="106.1">OSC-IN</text>
<text x="55.9" y="103.8">4</text>
<text x="55.9" y="106.3">5</text>
<text x="58" y="102.5">PC14</text>
<text x="58" y="105.1">PC15</text>
<text x="58" y="107.6">PH0</text>
<text x="77.8" y="107.6">BOOT0</text>
<text x="80.5" y="105.1">PB8</text>
<text x="80.5" y="102.5">PB9</text>
<text x="85.1" y="106.3">60</text>
<text x="85.1" y="103.8">61</text>
<text x="93.9" y="104.8">R11</text>
<text x="110.3" y="107.1">GND1</text>
<text x="40.5" y="111.2">NRST</text>
<text x="40.5" y="108.6">OSC_OUT</text>
<text x="40.5" y="113.7">RELAY_VOLT</text>
<text x="55.9" y="108.9">6</text>
<text x="55.9" y="111.4">7</text>
<text x="55.9" y="113.9">8</text>
<text x="58" y="110.1">PH1</text>
<text x="58" y="112.7">NRST</text>
<text x="80.5" y="112.7">PB6</text>
<text x="80.5" y="110.1">PB7</text>
<text x="85.1" y="113.9">57</text>
<text x="85.1" y="111.4">58</text>
<text x="85.1" y="108.9">59</text>
<text x="92.1" y="113.7">CAN1_RX</text>
<text x="92.2" y="111.2">CAN1_TX</text>
<text x="98.9" y="108.6">10k</text>
<text x="197.3" y="112.9" transform="rotate(-90 197.3 112.9)">GND1</text>
<text x="241.7" y="112.9" transform="rotate(-90 241.7 112.9)">GND1</text>
<text x="46.9" y="116.3">SW1</text>
<text x="46.9" y="118.8">SW2</text>
<text x="54.8" y="119">10</text>
<text x="55.9" y="116.5">9</text>
<text x="58" y="115.2">PC0</text>
<text x="58" y="117.8">PC1</text>
<text x="80.5" y="117.8">PB4</text>
<text x="80.5" y="115.2">PB5</text>
<text x="85.1" y="119">55</text>
<text x="85.1" y="116.5">56</text>
<text x="91.3" y="118.8">KEYVAL_A0</text>
<text x="91.3" y="116.3">LEDBL_CTL</text>
<text x="40.5" y="124.9">GND1</text>
<text x="46.9" y="121.3">SW3</text>
<text x="54.8" y="121.6">11</text>
<text x="54.8" y="124.1">12</text>
<text x="58" y="120.3">PC2</text>
<text x="58" y="122.8">PC3</text>
<text x="58" y="125.4">VSSA</text>
<text x="79.4" y="125.4">PC12</text>
<text x="80.4" y="122.8">PD2</text>
<text x="80.5" y="120.3">PB3</text>
<text x="85.1" y="124.1">53</text>
<text x="85.1" y="121.6">54</text>
<text x="91.3" y="123.9">KEYVAL_A2</text>
<text x="91.3" y="121.3">KEYVAL_A1</text>
<text x="42.7" y="127.4">+3.3V</text>
<text x="46.9" y="131.5">DOG</text>
<text x="54.8" y="126.6">13</text>
<text x="54.8" y="129.2">14</text>
<text x="54.8" y="131.7">15</text>
<text x="58" y="127.9">VDDA</text>
<text x="58" y="130.5">PA0-WKUP</text>
<text x="79.4" y="130.5">PC10</text>
<text x="79.4" y="127.9">PC11</text>
<text x="85.1" y="131.7">50</text>
<text x="85.1" y="129.2">51</text>
<text x="85.1" y="126.6">52</text>
<text x="40.5" y="134">485_TXD2</text>
<text x="40.5" y="136.6">485_RXD2</text>
<text x="54.8" y="134.3">16</text>
<text x="54.8" y="136.8">17</text>
<text x="58" y="133">PA1</text>
<text x="58" y="135.5">PA2</text>
<text x="79.5" y="135.5">PA14</text>
<text x="79.5" y="133">PA15</text>
<text x="85.1" y="136.8">48</text>
<text x="85.1" y="134.3">49</text>
<text x="91.3" y="134">SWCLK</text>
<text x="95.6" y="137.6">+3.3V</text>
<text x="101.5" y="136.6">C30</text>
<text x="40.5" y="140.1">GND1</text>
<text x="42.7" y="142.7">+3.3V</text>
<text x="54.8" y="139.3">18</text>
<text x="54.8" y="141.9">19</text>
<text x="58" y="138.1">PA3</text>
<text x="58" y="140.6">VSS</text>
<text x="58" y="143.2">VDD</text>
<text x="76.9" y="140.6">VCAP_2</text>
<text x="79.5" y="143.2">PA13</text>
<text x="80.1" y="138.1">VDD</text>
<text x="85.1" y="141.9">46</text>
<text x="85.1" y="139.3">47</text>
<text x="91.3" y="141.7">SWDIO</text>
<text x="111.6" y="140.1">GND1</text>
<text x="202.3" y="141">U9</text>
<text x="40.5" y="144.2">W5500-SPI-SCS 20</text>
<text x="40.5" y="146.7">W5500-SPI-SCLK21</text>
<text x="40.5" y="149.3">W5500-SPI-MISO22</text>
<text x="58" y="145.7">PA4</text>
<text x="58" y="148.2">PA5</text>
<text x="79.5" y="148.2">PA11</text>
<text x="79.5" y="145.7">PA12</text>
<text x="85.1" y="149.5">43 MCU_CX_SEND</text>
<text x="85.1" y="147">44</text>
<text x="85.1" y="144.4">45</text>
<text x="91.3" y="146.7">CAN2_RX</text>
<text x="91.3" y="144.2">CAN2_TX</text>
<text x="101.5" y="144.2">1uF</text>
<text x="184" y="149.3">C33</text>
<text x="194.2" y="144.2">TXN</text>
<text x="194.2" y="146.7">TXP</text>
<text x="200.6" y="144.4">1</text>
<text x="200.6" y="147">2</text>
<text x="200.6" y="149.5">3</text>
<text x="202.7" y="145.7">TXN</text>
<text x="202.7" y="148.2">TXP</text>
<text x="223.5" y="145.7">AGND</text>
<text x="226.1" y="148.2">NC</text>
<text x="229.9" y="149.5">46</text>
<text x="229.9" y="147">47</text>
<text x="229.9" y="144.4">48</text>
<text x="40.5" y="151.8">W5500-SPI-MOSI23</text>
<text x="40.5" y="154.4">W5500-INTN</text>
<text x="54.8" y="154.6">24</text>
<text x="58" y="150.8">PA6</text>
<text x="58" y="153.3">PA7</text>
<text x="58" y="155.9">PC4</text>
<text x="79.5" y="150.8">PA10</text>
<text x="80.5" y="155.9">PA8</text>
<text x="80.5" y="153.3">PA9</text>
<text x="85.1" y="154.6">41</text>
<text x="85.1" y="152">42</text>
<text x="91.3" y="154.4">IN_1</text>
<text x="91.3" y="151.8">IN_2</text>
<text x="194.2" y="154.4">RXN</text>
<text x="200.6" y="152">4</text>
<text x="200.6" y="154.6">5</text>
<text x="202.7" y="150.8">AGND</text>
<text x="202.7" y="153.3">AVDD</text>
<text x="202.7" y="155.9">RXN</text>
<text x="221" y="155.9">PMODE1</text>
<text x="221" y="153.3">PMODE0</text>
<text x="226.1" y="150.8">NC</text>
<text x="229.9" y="154.6">44</text>
<text x="229.9" y="152">45</text>
<text x="330.1" y="150.5">C46</text>
<text x="336.4" y="150.5">10nF</text>
<text x="40.5" y="156.9">W5500-RESET</text>
<text x="40.5" y="159.4">MCU_CX_PD</text>
<text x="40.5" y="162">MCU_CX_SIG_IN27</text>
<text x="54.8" y="157.1">25</text>
<text x="54.8" y="159.7">26</text>
<text x="58" y="158.4">PC5</text>
<text x="58" y="160.9">PB0</text>
<text x="80.4" y="160.9">PC8</text>
<text x="80.4" y="158.4">PC9</text>
<text x="85.1" y="159.7">39</text>
<text x="85.1" y="157.1">40</text>
<text x="180.2" y="162">C34</text>
<text x="182.3" y="159.2">+3.3V1</text>
<text x="182.8" y="156.9">100nF</text>
<text x="194.2" y="156.9">RXP</text>
<text x="200.6" y="157.1">6</text>
<text x="200.6" y="159.7">7</text>
<text x="202.7" y="158.4">RXP</text>
<text x="202.7" y="160.9">DNC</text>
<text x="221" y="158.4">PMODE2</text>
<text x="223.7" y="160.9">RSVD</text>
<text x="229.9" y="159.7">42</text>
<text x="229.9" y="157.1">43</text>
<text x="319.9" y="158.2">R20</text>
<text x="319.9" y="160.7">82</text>
<text x="330.1" y="158.2">R21</text>
<text x="330.1" y="160.7">82</text>
<text x="349.1" y="160.3">J1</text>
<text x="39.2" y="167.1">IIC_CLK</text>
<text x="54.8" y="164.7">28</text>
<text x="54.8" y="167.3">29</text>
<text x="58" y="163.5">PB1</text>
<text x="58" y="166">PB2</text>
<text x="80.4" y="166">PC6</text>
<text x="80.4" y="163.5">PC7</text>
<text x="85.1" y="167.3">36</text>
<text x="85.1" y="164.7">37</text>
<text x="85.1" y="162.2">38</text>
<text x="185.3" y="167.1">12.4K</text>
<text x="186.6" y="164.5">100nF</text>
<text x="199.6" y="167.3">10</text>
<text x="200.6" y="162.2">8</text>
<text x="200.6" y="164.7">9</text>
<text x="202.7" y="163.5">AVDD</text>
<text x="202.7" y="166">AGND</text>
<text x="223.7" y="166">RSVD</text>
<text x="223.7" y="163.5">RSVD</text>
<text x="229.9" y="167.3">39</text>
<text x="229.9" y="164.7">40</text>
<text x="229.9" y="162.2">41</text>
<text x="260.2" y="167.1">RN1</text>
<text x="311" y="165.8">RXN</text>
<text x="330.1" y="165.8">C44</text>
<text x="336.4" y="165.8">6.8nF</text>
<text x="346.8" y="166">6</text>
<text x="349.4" y="166.3">RD-</text>
<text x="34.1" y="173.1">GND1</text>
<text x="39.2" y="169.6">IIC_SDA</text>
<text x="48.1" y="169.6">C31</text>
<text x="54.8" y="169.8">30</text>
<text x="54.8" y="172.4">31</text>
<text x="58" y="168.6">PB10</text>
<text x="58" y="171.1">PB11</text>
<text x="58" y="173.6">VCAP_1</text>
<text x="79.5" y="173.6">PB13</text>
<text x="79.5" y="171.1">PB14</text>
<text x="79.5" y="168.6">PB15</text>
<text x="85.1" y="172.4">34</text>
<text x="85.1" y="169.8">35</text>
<text x="104" y="173.4">LED</text>
<text x="114.2" y="172.1">R47</text>
<text x="125.6" y="170.9">LED1</text>
<text x="180.2" y="169.6">C35</text>
<text x="182.8" y="173.4">100nF</text>
<text x="191.6" y="168.3">R19</text>
<text x="199.6" y="169.8">11</text>
<text x="199.6" y="172.4">12</text>
<text x="202.7" y="168.6">EXRES1</text>
<text x="202.7" y="171.1">AVDD</text>
<text x="202.7" y="173.6">NC</text>
<text x="223.7" y="171.1">RSVD</text>
<text x="223.7" y="168.6">RSVD</text>
<text x="224.1" y="173.6">RSTn</text>
<text x="229.9" y="172.4">37</text>
<text x="229.9" y="169.8">38</text>
<text x="234.8" y="172.1">W5500-RESET</text>
<text x="278.1" y="173.1">+3.3V</text>
<text x="311" y="170.9">RXP</text>
<text x="328.8" y="170.9">C45</text>
<text x="335.2" y="170.9">6.8nF</text>
<text x="346.8" y="168.6">5</text>
<text x="346.8" y="171.1">3</text>
<text x="349.4" y="171.3">RD+</text>
<text x="42.7" y="175.7">+3.3V</text>
<text x="48.1" y="177.2">1uF</text>
<text x="54.8" y="174.9">32</text>
<text x="57" y="179.8">APM32F405RGT6</text>
<text x="58" y="176.2">VDD_1</text>
<text x="79.5" y="176.2">PB12</text>
<text x="85.1" y="174.9">33</text>
<text x="90" y="174.7">LED</text>
<text x="114.2" y="177.2">1k</text>
<text x="125.6" y="179.8">KT-0603R</text>
<text x="140.8" y="174.4">GND1</text>
<text x="180.2" y="179.8">C36</text>
<text x="184.9" y="175.7">+3.3V1</text>
<text x="186.6" y="179.8">100nF</text>
<text x="199.6" y="174.9">13</text>
<text x="199.6" y="177.4">14</text>
<text x="199.6" y="180">15</text>
<text x="202.7" y="176.2">NC</text>
<text x="202.7" y="178.7">AGND</text>
<text x="224.1" y="178.7">MOSI</text>
<text x="224.8" y="176.2">INTn</text>
<text x="229.9" y="180">34</text>
<text x="229.9" y="177.4">35</text>
<text x="229.9" y="174.9">36</text>
<text x="234.8" y="179.8">W5500-SPI-MISO</text>
<text x="234.8" y="177.2">W5500-SPI-MOSI</text>
<text x="234.8" y="174.7">W5500-INTN</text>
<text x="308.6" y="177">+3.3V</text>
<text x="323.7" y="177.2">R22</text>
<text x="323.7" y="179.8">R24</text>
<text x="328.8" y="175.9">49.9</text>
<text x="328.8" y="178.5">10</text>
<text x="337.7" y="175.9">TXN</text>
<text x="346.8" y="178.7">4</text>
<text x="346.8" y="176.2">2</text>
<text x="349.4" y="176.4">TD-</text>
<text x="180.2" y="184.8">C37</text>
<text x="199.6" y="182.5">16</text>
<text x="199.6" y="185.1">17</text>
<text x="202.7" y="181.3">AVDD</text>
<text x="202.7" y="183.8">AGND</text>
<text x="224" y="183.8">SCLK</text>
<text x="224.1" y="181.3">MISO</text>
<text x="229.9" y="185.1">32</text>
<text x="229.9" y="182.5">33</text>
<text x="234.8" y="182.3">W5500-SPI-SCLK</text>
<text x="234.8" y="184.8">W5500-SPI-SCS</text>
<text x="260.2" y="182.3">10k</text>
<text x="323.7" y="182.3">R23</text>
<text x="328.8" y="181">49.9</text>
<text x="337.7" y="181">TXP</text>
<text x="346.8" y="181.3">1</text>
<text x="349.4" y="181.5">TD+</text>
<text x="186.6" y="187.4">100nF</text>
<text x="199.6" y="187.6">18</text>
<text x="199.6" y="190.1">19</text>
<text x="202.7" y="186.3">AVDD</text>
<text x="202.7" y="188.9">VBG</text>
<text x="202.7" y="191.4">AGND</text>
<text x="221.1" y="191.4">XI/CLKIN</text>
<text x="224" y="186.3">SCSn</text>
<text x="226.1" y="188.9">XO</text>
<text x="229.9" y="190.1">30</text>
<text x="229.9" y="187.6">31</text>
<text x="234.8" y="189.9">CLK_5500</text>
<text x="321.2" y="186.1">C47</text>
<text x="328.8" y="186.1">22nF</text>
<text x="334" y="190.9">+3.3V</text>
<text x="346.8" y="186.3">7</text>
<text x="346.8" y="188.9">8</text>
<text x="349.4" y="191.9">CHS GND</text>
<text x="349.6" y="187.3">NC</text>
<text x="178.9" y="197.5">C42</text>
<text x="180.2" y="195">C38</text>
<text x="180.2" y="192.5">C41</text>
<text x="186.6" y="195">100nF</text>
<text x="186.6" y="192.5">4.7uF</text>
<text x="186.6" y="197.5">10nF</text>
<text x="199.6" y="192.7">20</text>
<text x="199.6" y="195.2">21</text>
<text x="199.6" y="197.8">22</text>
<text x="202.7" y="194">TOCAP</text>
<text x="202.7" y="196.5">AVDD</text>
<text x="224.7" y="194">GND</text>
<text x="224.9" y="196.5">VDD</text>
<text x="229.9" y="197.8">27</text>
<text x="229.9" y="195.2">28</text>
<text x="229.9" y="192.7">29</text>
<text x="234.8" y="197.5">ACTLED</text>
<text x="248.8" y="197.5">C39</text>
<text x="256.5" y="196">+3.3V</text>
<text x="311" y="196.3">LINKLED</text>
<text x="326.3" y="197.5">R25</text>
<text x="330.1" y="196.3">470</text>
<text x="345.8" y="196.5">10</text>
<text x="346.8" y="194">9</text>
<text x="199.6" y="200.3">23</text>
<text x="199.6" y="202.8">24</text>
<text x="202.7" y="199">1V2O</text>
<text x="202.7" y="201.6">RSVD</text>
<text x="221.3" y="201.6">DUPLED</text>
<text x="221.5" y="199">ACTLED</text>
<text x="229.9" y="202.8">25</text>
<text x="229.9" y="200.3">26</text>
<text x="234.8" y="202.6">LINKLED</text>
<text x="247.5" y="202.6">100nF</text>
<text x="255.1" y="202.6">10uF</text>
<text x="256.4" y="200.1">E4</text>
<text x="311" y="203.9">ACTLED</text>
<text x="331.3" y="203.9">470</text>
<text x="345.8" y="201.6">12</text>
<text x="396.1" y="199">SH1</text>
<text x="202.7" y="204.1">SPDLED</text>
<text x="203.1" y="207.7">W5500</text>
<text x="221.1" y="204.1">LINKLED</text>
<text x="322.5" y="209">C40</text>
<text x="326.3" y="205.2">R26</text>
<text x="330.1" y="209">100nF</text>
<text x="345.8" y="204.1">11</text>
<text x="349.1" y="209.2">HR911105A_C12074</text>
<text x="396.1" y="204.1">SH2</text>
<text x="229.8" y="230.3">+3.3V</text>
<text x="238.6" y="233.1">L4</text>
<text x="249.7" y="230.3">+3.3V1</text>
<text x="225.9" y="239.4">E2</text>
<text x="234.8" y="236.9">CBW321609U601T</text>
<text x="256.4" y="239.4">E3</text>
<text x="225.9" y="242">10uF</text>
<text x="256.4" y="242">10uF</text>
<text x="280.5" y="286.7">标记</text>
<text x="312" y="286.7">日期</text>
<text x="290.2" y="289.5">汪雷</text>
<text x="301.6" y="289.5">日期</text>
<text x="301.6" y="292.5">日期</text>
<text x="310.3" y="289.2">2023.11.13</text>
<text x="310.3" y="292.3">2023.11.15</text>
<text x="301.6" y="295.3">日期</text>
<text x="310.3" y="295.1">2023.11.18</text>
<text x="321.2" y="295.3">共</text>
<text x="336.4" y="295.3">张</text>
<text x="356.5" y="295.3">张</text>
</g>
<g font-size="1.7">
<text x="295.8" y="12.1">下载接口</text>
<text x="201.8" y="31.2">晶振电路</text>
<text x="79.9" y="46.4">看门狗8s</text>
<text x="291.2" y="286.7">更改</text>
<text x="301.6" y="286.7">签字</text>
<text x="280.5" y="289.5">设计</text>
<text x="280.5" y="292.3">审核</text>
<text x="290.2" y="292.3">赵德忠</text>
<text x="322.7" y="289.5">材料</text>
<text x="333.4" y="289.5">数量</text>
<text x="344" y="289.5">重量</text>
<text x="354.7" y="289.5">比例</text>
<text x="280.5" y="295.4">批准</text>
<text x="290.2" y="295.1">司志良</text>
<text x="344" y="295.4">第</text>
</g>
<g font-size="1.3">
<text x="354.5" y="165.2">1CT:1CT</text>
<text x="386" y="163.9">J8</text>
<text x="386" y="166.5">J7</text>
<text x="386" y="171.6">J5</text>
<text x="386" y="169">J6 RX-</text>
<text x="354.5" y="175.4">1CT:1CT</text>
<text x="386" y="174.1">J4</text>
<text x="386" y="176.9">J3 RX+</text>
<text x="386" y="179.2">J2 TX-</text>
<text x="355.2" y="185.5">1000pF</text>
<text x="386" y="181.5">J1 TX+</text>
<text x="355.2" y="187.3">2KV</text>
<text x="383.9" y="186">4X75 ohms</text>
<text x="353.2" y="192.6">Green LED</text>
<text x="353.5" y="200">Yellow LED</text>
</g>
</svg>
